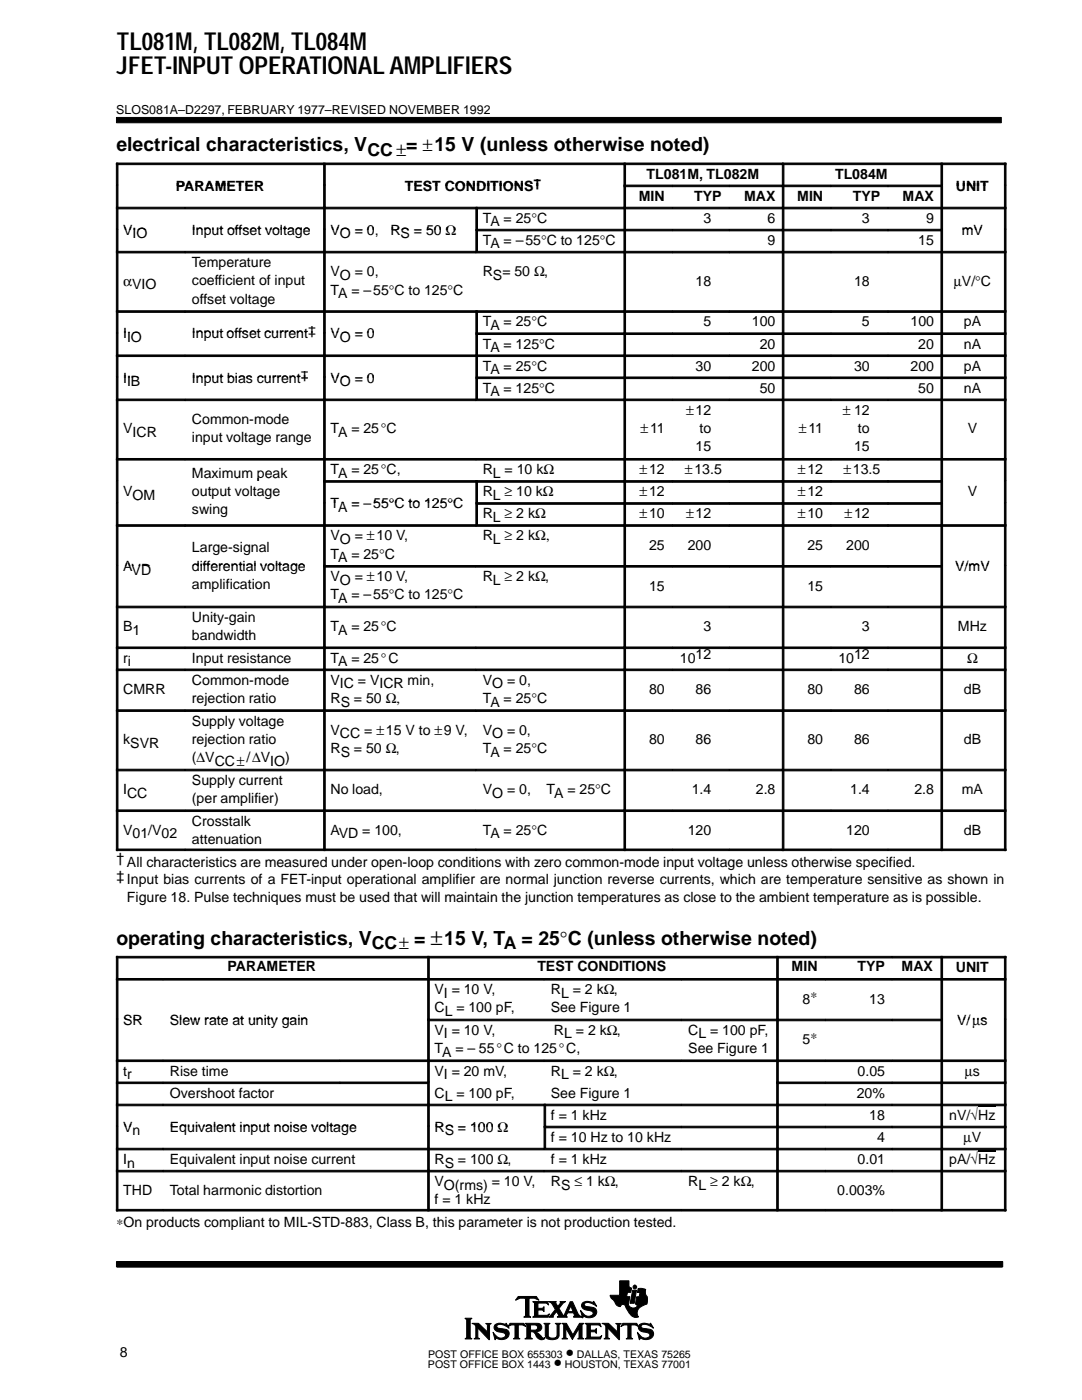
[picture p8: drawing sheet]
<svg xmlns="http://www.w3.org/2000/svg" width="216mm" height="279mm" viewBox="0 0 216 279" stroke-linecap="round" stroke-linejoin="round" font-family="sans-serif">
<g fill="#000" stroke="#000" stroke-width=".2">
<path d="M23.2 23.4h176.6v1.1h-176.6z" fill-rule="evenodd"/>
<path d="M23.4 251.8h176.5v1h-176.5z" fill-rule="evenodd"/>
<path d="M23.2 251.8h176.9v1h-176.9z" fill-rule="evenodd"/>
<path d="M92.8 263.1h1.4l-.4 .4v3.3l.4 .4h-1.4l.3-.4v-3.3z" fill-rule="evenodd"/>
<path d="M94.2 264.1h1.3l1.7 1.6 .1-1.3-.4-.3h1.1l-.3 .3v3l-2.3-2.3-.1 1.8 .4 .3h-1.1l.3-.3v-2.3z" fill-rule="evenodd"/>
<path d="M98.8 264.4l.6-.3 1.4 .2 .2-.2 .6 1a2.38 2.38 0 0 0-2.2-.7l-.2 .1a.37 .37 0 0 0-.1 .4 .37 .37 0 0 0 .4 .2l1.4 .2a.87 .87 0 0 1 .7 1.2 1.63 1.63 0 0 1-2.2 .7l-.4-.1-.2 .3-.4-1.5a1.66 1.66 0 0 0 2.2 1l.3-.4-.4-.5a2.67 2.67 0 0 1-1.8-.7l-.1-.4z" fill-rule="evenodd"/>
<path d="M101.8 264.1h2.7l.4 .6-.7-.3h-.7l-.1 .1v2.3l.3 .4h-1.2l.3-.4v-2.3l-.7-.1-.7 .3z" fill-rule="evenodd"/>
<path d="M103.4 258.7h3.6l.5 .8a2.21 2.21 0 0 0-1.9-.4v3.4l.3 .4h-1.3l.3-.4v-3.2l-.3-.2a2.38 2.38 0 0 0-1.7 .4z" fill-rule="evenodd"/>
<path d="M104.8 264.1h2.5a.8 .8 0 0 1 .8 .6 .8 .8 0 0 1-.5 .9l-.6 .2 1.3 1.2 .4-.1a.51 .51 0 0 1-.8 .5 1.29 1.29 0 0 1-1-.9l-.5-.7h-.4l-.1 .1v.9l.3 .4h-1.5l.4-.4v-2.2z" fill-rule="evenodd"/>
<path d="M106.3 259.8h3l.2 .6-.5-.3h-1.6v1h.8l.3-.3 .1 .9-.4-.3-.8 .1-.1 .9 .2 .1h1.6l.5-.3-.2 .7h-3.1l.4-.3v-2.5z" fill-rule="evenodd"/>
<path d="M108.5 264.1h1.2l-.3 .3v2.1l.3 .4a1.04 1.04 0 0 0 1.5-.4v-2.1l-.4-.3h1.1l-.3 .3-.1 2.4a1.78 1.78 0 0 1-2.3 .4l-.4-.7v-2.1z" fill-rule="evenodd"/>
<path d="M112.1 264.1h.9l1.3 2.2 1.3-2.2h.9l-.4 .3v2.5l.4 .3h-1.2l.2-.3v-1.7l-1.3 2.1-1.3-2.1v1.7l.3 .3h-1.1l.4-.3v-2.5z" fill-rule="evenodd"/>
<path d="M109.5 259.8h1.5l-.1 .3 .4 .6 .5-.6-.1-.3h1.2l-.6 .4-.7 .9 .9 1.5 1.3-2.8h.4l1.1 2.3 .9 .8h-1.7l.1-.5-.2-.4h-1.1l-.3 .6 .2 .3h-2l.3-.4-.5-.7-.6 .8v.3h-.9l1.3-1.6-.7-1.2z" fill-rule="evenodd"/>
<path d="M116.3 260a2.73 2.73 0 0 1 2.1-.1l.1-.2 .5 1-1-.6-.7-.2-.5 .1-.2 .2v.2l.4 .3a2.09 2.09 0 0 1 2 .8 1.02 1.02 0 0 1-.6 1.3l-.8 .2-1-.3-.4 .3-.4-1.5a1.79 1.79 0 0 0 1.9 1.2l.2-.1a.49 .49 0 0 0 .4-.4 .49 .49 0 0 0-.3-.5 2.74 2.74 0 0 1-1.8-.8l-.2-.4z" fill-rule="evenodd"/>
<path d="M116.8 264.1h2.9l.2 .7-.4-.4-1.7 .1v.9l.8 .1 .4-.4v1l-.4-.3h-.8v.9l.1 .1h1.7l.5-.3-.3 .7h-3l.3-.3v-2.5z" fill-rule="evenodd"/>
<path d="M120.1 264.1h1.3l1.7 1.6 .1-1.3-.3-.3h1.1l-.4 .3v3l-2.3-2.3v1.8l.3 .3h-1.1l.4-.3v-2.3z" fill-rule="evenodd"/>
<path d="M124.3 264.1h2.7l.4 .6-.7-.3h-.7l-.1 .1v2.3l.3 .4h-1.2l.3-.4v-2.3l-.7-.1-.7 .3z" fill-rule="evenodd"/>
<path d="M127.6 264.4a2.73 2.73 0 0 1 2.1-.2l.1-.1 .6 1a2.38 2.38 0 0 0-2.2-.7l-.3 .4 .4 .3a2.09 2.09 0 0 1 2.1 .7 1.09 1.09 0 0 1-.9 1.5 2.01 2.01 0 0 1-1.6-.2l-.3 .3-.4-1.5a1.79 1.79 0 0 0 1.8 1.1l.4-.1a.45 .45 0 0 0 .3-.5 .45 .45 0 0 0-.4-.4l-.8-.2a.92 .92 0 0 1-1-.4 .92 .92 0 0 1 .1-1z" fill-rule="evenodd"/>
</g>
<path d="M106 264.4h.7" fill="none" stroke="#000" stroke-width=".2"/>
<path d="M105.9 264.5l.8-.1a.52 .52 0 0 1 .6 .5 .52 .52 0 0 1-.5 .6l-.9-.1z" fill-rule="evenodd" fill="#fff"/>
<path d="M105.9 264.5l.8-.1a.52 .52 0 0 1 .6 .5 .52 .52 0 0 1-.5 .6l-.9-.1z" fill="none" stroke="#000" stroke-width=".2"/>
<path d="M113.9 260.7l.4 1h-.9z" fill-rule="evenodd" fill="#fff"/>
<path d="M113.9 260.7l.4 1h-.9z" fill="none" stroke="#000" stroke-width=".2"/>
<g fill="#000" stroke="#000" stroke-width=".2">
<path d="M23.2 32.5h.3v4.4h-.3z" fill-rule="evenodd"/>
<path d="M23.2 32.5h41.4v.4h-41.4z" fill-rule="evenodd"/>
<path d="M23.2 36.9h.3v4.4h-.3z" fill-rule="evenodd"/>
<path d="M64.6 32.5h.3v4.4h-.3z" fill-rule="evenodd"/>
<path d="M64.6 32.5h59.9v.4h-59.9z" fill-rule="evenodd"/>
<path d="M64.6 36.9h.3v4.4h-.3z" fill-rule="evenodd"/>
<path d="M124.5 32.5h.3v4.4h-.3z" fill-rule="evenodd"/>
<path d="M124.5 32.5h31.6v.4h-31.6z" fill-rule="evenodd"/>
<path d="M124.5 36.9h.3v4.4h-.3z" fill-rule="evenodd"/>
<path d="M124.5 36.9h9.7v.4h-9.7z" fill-rule="evenodd"/>
<path d="M134.2 36.9h11.3v.4h-11.3z" fill-rule="evenodd"/>
<path d="M145.6 36.9h10.5v.4h-10.5z" fill-rule="evenodd"/>
<path d="M156.1 32.5h.3v4.4h-.3z" fill-rule="evenodd"/>
<path d="M156.1 32.5h31.6v.4h-31.6z" fill-rule="evenodd"/>
<path d="M156.1 36.9h.3v4.4h-.3z" fill-rule="evenodd"/>
<path d="M156.1 36.9h9.7v.4h-9.7z" fill-rule="evenodd"/>
<path d="M165.8 36.9h11.4v.4h-11.4z" fill-rule="evenodd"/>
<path d="M177.2 36.9h10.5v.4h-10.5z" fill-rule="evenodd"/>
<path d="M187.8 32.5h.3v4.4h-.3z" fill-rule="evenodd"/>
<path d="M187.8 32.5h12.9v.4h-12.9z" fill-rule="evenodd"/>
<path d="M187.8 36.9h.3v4.4h-.3z" fill-rule="evenodd"/>
<path d="M200.4 32.5h.3v4.4h-.3z" fill-rule="evenodd"/>
<path d="M200.4 36.9h.3v4.4h-.3z" fill-rule="evenodd"/>
<path d="M23.2 41.4h.3v4.3h-.3z" fill-rule="evenodd"/>
<path d="M23.2 41.4h13.7v.3h-13.7z" fill-rule="evenodd"/>
<path d="M23.2 45.8h.3v4.3h-.3z" fill-rule="evenodd"/>
<path d="M23.2 50.2h.3v11.8h-.3z" fill-rule="evenodd"/>
<path d="M23.2 50.2h13.7v.3h-13.7z" fill-rule="evenodd"/>
<path d="M36.9 41.4h27.7v.3h-27.7z" fill-rule="evenodd"/>
<path d="M36.9 50.2h27.7v.3h-27.7z" fill-rule="evenodd"/>
<path d="M64.6 41.4h.3v4.3h-.3z" fill-rule="evenodd"/>
<path d="M64.6 41.4h30.3v.3h-30.3z" fill-rule="evenodd"/>
<path d="M64.6 45.8h.3v4.3h-.3z" fill-rule="evenodd"/>
<path d="M64.6 50.2h.3v11.8h-.3z" fill-rule="evenodd"/>
<path d="M64.6 50.2h30.3v.3h-30.3z" fill-rule="evenodd"/>
<path d="M95 41.4h.3v4.3h-.3z" fill-rule="evenodd"/>
<path d="M95 41.4h29.5v.3h-29.5z" fill-rule="evenodd"/>
<path d="M95 45.8h.3v4.3h-.3z" fill-rule="evenodd"/>
<path d="M95 45.8h29.5v.3h-29.5z" fill-rule="evenodd"/>
<path d="M95 50.2h29.5v.3h-29.5z" fill-rule="evenodd"/>
<path d="M124.5 41.4h.3v4.3h-.3z" fill-rule="evenodd"/>
<path d="M124.5 41.4h9.7v.3h-9.7z" fill-rule="evenodd"/>
<path d="M124.5 45.8h.3v4.3h-.3z" fill-rule="evenodd"/>
<path d="M124.5 45.8h9.7v.3h-9.7z" fill-rule="evenodd"/>
<path d="M124.5 50.2h.3v11.8h-.3z" fill-rule="evenodd"/>
<path d="M124.5 50.2h9.7v.3h-9.7z" fill-rule="evenodd"/>
<path d="M134.2 41.4h11.3v.3h-11.3z" fill-rule="evenodd"/>
<path d="M134.2 45.8h11.3v.3h-11.3z" fill-rule="evenodd"/>
<path d="M134.2 50.2h11.3v.3h-11.3z" fill-rule="evenodd"/>
<path d="M145.6 41.4h10.5v.3h-10.5z" fill-rule="evenodd"/>
<path d="M145.6 45.8h10.5v.3h-10.5z" fill-rule="evenodd"/>
<path d="M145.6 50.2h10.5v.3h-10.5z" fill-rule="evenodd"/>
<path d="M156.1 41.4h.3v4.3h-.3z" fill-rule="evenodd"/>
<path d="M156.1 41.4h9.7v.3h-9.7z" fill-rule="evenodd"/>
<path d="M156.1 45.8h.3v4.3h-.3z" fill-rule="evenodd"/>
<path d="M156.1 45.8h9.7v.3h-9.7z" fill-rule="evenodd"/>
<path d="M156.1 50.2h.3v11.8h-.3z" fill-rule="evenodd"/>
<path d="M156.1 50.2h9.7v.3h-9.7z" fill-rule="evenodd"/>
<path d="M165.8 41.4h11.4v.3h-11.4z" fill-rule="evenodd"/>
<path d="M165.8 45.8h11.4v.3h-11.4z" fill-rule="evenodd"/>
<path d="M165.8 50.2h11.4v.3h-11.4z" fill-rule="evenodd"/>
<path d="M177.2 41.4h10.5v.3h-10.5z" fill-rule="evenodd"/>
<path d="M177.2 45.8h10.5v.3h-10.5z" fill-rule="evenodd"/>
<path d="M177.2 50.2h10.5v.3h-10.5z" fill-rule="evenodd"/>
<path d="M187.8 41.4h.3v4.3h-.3z" fill-rule="evenodd"/>
<path d="M187.8 41.4h12.9v.3h-12.9z" fill-rule="evenodd"/>
<path d="M187.8 45.8h.3v4.3h-.3z" fill-rule="evenodd"/>
<path d="M187.8 50.2h.3v11.8h-.3z" fill-rule="evenodd"/>
<path d="M187.8 50.2h12.9v.3h-12.9z" fill-rule="evenodd"/>
<path d="M200.4 41.4h.3v4.3h-.3z" fill-rule="evenodd"/>
<path d="M200.4 45.8h.3v4.3h-.3z" fill-rule="evenodd"/>
<path d="M200.4 50.2h.3v11.8h-.3z" fill-rule="evenodd"/>
<path d="M23.2 62h.3v4.4h-.3z" fill-rule="evenodd"/>
<path d="M23.2 62h13.7v.3h-13.7z" fill-rule="evenodd"/>
<path d="M23.2 66.4h.3v4.4h-.3z" fill-rule="evenodd"/>
<path d="M23.2 70.8h.3v4.4h-.3z" fill-rule="evenodd"/>
<path d="M23.2 70.8h13.7v.4h-13.7z" fill-rule="evenodd"/>
<path d="M23.2 75.2h.3v4.4h-.3z" fill-rule="evenodd"/>
<path d="M23.2 79.6h.3v11.9h-.3z" fill-rule="evenodd"/>
<path d="M23.2 79.6h13.7v.4h-13.7z" fill-rule="evenodd"/>
<path d="M36.9 62h27.7v.3h-27.7z" fill-rule="evenodd"/>
<path d="M36.9 70.8h27.7v.4h-27.7z" fill-rule="evenodd"/>
<path d="M36.9 79.6h27.7v.4h-27.7z" fill-rule="evenodd"/>
<path d="M64.6 62h.3v4.4h-.3z" fill-rule="evenodd"/>
<path d="M64.6 62h30.3v.3h-30.3z" fill-rule="evenodd"/>
<path d="M64.6 66.4h.3v4.4h-.3z" fill-rule="evenodd"/>
<path d="M64.6 70.8h.3v4.4h-.3z" fill-rule="evenodd"/>
<path d="M64.6 70.8h30.3v.4h-30.3z" fill-rule="evenodd"/>
<path d="M64.6 75.2h.3v4.4h-.3z" fill-rule="evenodd"/>
<path d="M64.6 79.6h.3v11.9h-.3z" fill-rule="evenodd"/>
<path d="M64.6 79.6h30.3v.4h-30.3z" fill-rule="evenodd"/>
<path d="M95 62h.3v4.4h-.3z" fill-rule="evenodd"/>
<path d="M95 62h29.5v.3h-29.5z" fill-rule="evenodd"/>
<path d="M95 66.4h.3v4.4h-.3z" fill-rule="evenodd"/>
<path d="M95 66.4h29.5v.4h-29.5z" fill-rule="evenodd"/>
<path d="M95 70.8h.3v4.4h-.3z" fill-rule="evenodd"/>
<path d="M95 70.8h29.5v.4h-29.5z" fill-rule="evenodd"/>
<path d="M95 75.2h.3v4.4h-.3z" fill-rule="evenodd"/>
<path d="M95 75.2h29.5v.4h-29.5z" fill-rule="evenodd"/>
<path d="M95 79.6h29.5v.4h-29.5z" fill-rule="evenodd"/>
<path d="M124.5 62h.3v4.4h-.3z" fill-rule="evenodd"/>
<path d="M124.5 62h9.7v.3h-9.7z" fill-rule="evenodd"/>
<path d="M124.5 66.4h.3v4.4h-.3z" fill-rule="evenodd"/>
<path d="M124.5 66.4h9.7v.4h-9.7z" fill-rule="evenodd"/>
<path d="M124.5 70.8h.3v4.4h-.3z" fill-rule="evenodd"/>
<path d="M124.5 70.8h9.7v.4h-9.7z" fill-rule="evenodd"/>
<path d="M124.5 75.2h.3v4.4h-.3z" fill-rule="evenodd"/>
<path d="M124.5 75.2h9.7v.4h-9.7z" fill-rule="evenodd"/>
<path d="M124.5 79.6h.3v11.9h-.3z" fill-rule="evenodd"/>
<path d="M124.5 79.6h9.7v.4h-9.7z" fill-rule="evenodd"/>
<path d="M134.2 62h11.3v.3h-11.3z" fill-rule="evenodd"/>
<path d="M134.2 66.4h11.3v.4h-11.3z" fill-rule="evenodd"/>
<path d="M134.2 70.8h11.3v.4h-11.3z" fill-rule="evenodd"/>
<path d="M134.2 75.2h11.3v.4h-11.3z" fill-rule="evenodd"/>
<path d="M134.2 79.6h11.3v.4h-11.3z" fill-rule="evenodd"/>
<path d="M145.6 62h10.5v.3h-10.5z" fill-rule="evenodd"/>
<path d="M145.6 66.4h10.5v.4h-10.5z" fill-rule="evenodd"/>
<path d="M145.6 70.8h10.5v.4h-10.5z" fill-rule="evenodd"/>
<path d="M145.6 75.2h10.5v.4h-10.5z" fill-rule="evenodd"/>
<path d="M145.6 79.6h10.5v.4h-10.5z" fill-rule="evenodd"/>
<path d="M156.1 62h.3v4.4h-.3z" fill-rule="evenodd"/>
<path d="M156.1 62h9.7v.3h-9.7z" fill-rule="evenodd"/>
<path d="M156.1 66.4h.3v4.4h-.3z" fill-rule="evenodd"/>
<path d="M156.1 66.4h9.7v.4h-9.7z" fill-rule="evenodd"/>
<path d="M156.1 70.8h.3v4.4h-.3z" fill-rule="evenodd"/>
<path d="M156.1 70.8h9.7v.4h-9.7z" fill-rule="evenodd"/>
<path d="M156.1 75.2h.3v4.4h-.3z" fill-rule="evenodd"/>
<path d="M156.1 75.2h9.7v.4h-9.7z" fill-rule="evenodd"/>
<path d="M156.1 79.6h.3v11.9h-.3z" fill-rule="evenodd"/>
<path d="M156.1 79.6h9.7v.4h-9.7z" fill-rule="evenodd"/>
<path d="M165.8 62h11.4v.3h-11.4z" fill-rule="evenodd"/>
<path d="M165.8 66.4h11.4v.4h-11.4z" fill-rule="evenodd"/>
<path d="M165.8 70.8h11.4v.4h-11.4z" fill-rule="evenodd"/>
<path d="M165.8 75.2h11.4v.4h-11.4z" fill-rule="evenodd"/>
<path d="M165.8 79.6h11.4v.4h-11.4z" fill-rule="evenodd"/>
<path d="M177.2 62h10.5v.3h-10.5z" fill-rule="evenodd"/>
<path d="M177.2 66.4h10.5v.4h-10.5z" fill-rule="evenodd"/>
<path d="M177.2 70.8h10.5v.4h-10.5z" fill-rule="evenodd"/>
<path d="M177.2 75.2h10.5v.4h-10.5z" fill-rule="evenodd"/>
<path d="M177.2 79.6h10.5v.4h-10.5z" fill-rule="evenodd"/>
<path d="M187.8 62h.3v4.4h-.3z" fill-rule="evenodd"/>
<path d="M187.8 62h12.9v.3h-12.9z" fill-rule="evenodd"/>
<path d="M187.8 66.4h.3v4.4h-.3z" fill-rule="evenodd"/>
<path d="M187.8 66.4h12.9v.4h-12.9z" fill-rule="evenodd"/>
<path d="M187.8 70.8h.3v4.4h-.3z" fill-rule="evenodd"/>
<path d="M187.8 70.8h12.9v.4h-12.9z" fill-rule="evenodd"/>
<path d="M187.8 75.2h.3v4.4h-.3z" fill-rule="evenodd"/>
<path d="M187.8 75.2h12.9v.4h-12.9z" fill-rule="evenodd"/>
<path d="M187.8 79.6h.3v11.9h-.3z" fill-rule="evenodd"/>
<path d="M187.8 79.6h12.9v.4h-12.9z" fill-rule="evenodd"/>
<path d="M200.4 62h.3v4.4h-.3z" fill-rule="evenodd"/>
<path d="M200.4 66.4h.3v4.4h-.3z" fill-rule="evenodd"/>
<path d="M200.4 70.8h.3v4.4h-.3z" fill-rule="evenodd"/>
<path d="M200.4 75.2h.3v4.4h-.3z" fill-rule="evenodd"/>
<path d="M200.4 79.6h.3v11.9h-.3z" fill-rule="evenodd"/>
<path d="M23.2 91.5h.3v4.4h-.3z" fill-rule="evenodd"/>
<path d="M23.2 91.5h13.7v.3h-13.7z" fill-rule="evenodd"/>
<path d="M23.2 95.9h.3v4.4h-.3z" fill-rule="evenodd"/>
<path d="M36.9 91.5h27.7v.3h-27.7z" fill-rule="evenodd"/>
<path d="M64.6 91.5h.3v4.4h-.3z" fill-rule="evenodd"/>
<path d="M64.6 91.5h30.3v.3h-30.3z" fill-rule="evenodd"/>
<path d="M64.6 95.9h.3v4.4h-.3z" fill-rule="evenodd"/>
<path d="M64.6 95.9h30.3v.3h-30.3z" fill-rule="evenodd"/>
<path d="M95 91.5h29.5v.3h-29.5z" fill-rule="evenodd"/>
<path d="M95 95.9h.3v4.4h-.3z" fill-rule="evenodd"/>
<path d="M95 95.9h29.5v.3h-29.5z" fill-rule="evenodd"/>
<path d="M124.5 91.5h.3v4.4h-.3z" fill-rule="evenodd"/>
<path d="M124.5 91.5h9.7v.3h-9.7z" fill-rule="evenodd"/>
<path d="M124.5 95.9h.3v4.4h-.3z" fill-rule="evenodd"/>
<path d="M124.5 95.9h9.7v.3h-9.7z" fill-rule="evenodd"/>
<path d="M134.2 91.5h11.3v.3h-11.3z" fill-rule="evenodd"/>
<path d="M134.2 95.9h11.3v.3h-11.3z" fill-rule="evenodd"/>
<path d="M145.6 91.5h10.5v.3h-10.5z" fill-rule="evenodd"/>
<path d="M145.6 95.9h10.5v.3h-10.5z" fill-rule="evenodd"/>
<path d="M156.1 91.5h.3v4.4h-.3z" fill-rule="evenodd"/>
<path d="M156.1 91.5h9.7v.3h-9.7z" fill-rule="evenodd"/>
<path d="M156.1 95.9h.3v4.4h-.3z" fill-rule="evenodd"/>
<path d="M156.1 95.9h9.7v.3h-9.7z" fill-rule="evenodd"/>
<path d="M165.8 91.5h11.4v.3h-11.4z" fill-rule="evenodd"/>
<path d="M165.8 95.9h11.4v.3h-11.4z" fill-rule="evenodd"/>
<path d="M177.2 91.5h10.5v.3h-10.5z" fill-rule="evenodd"/>
<path d="M177.2 95.9h10.5v.3h-10.5z" fill-rule="evenodd"/>
<path d="M187.8 91.5h.3v4.4h-.3z" fill-rule="evenodd"/>
<path d="M187.8 91.5h12.9v.3h-12.9z" fill-rule="evenodd"/>
<path d="M187.8 95.9h.3v4.4h-.3z" fill-rule="evenodd"/>
<path d="M200.4 91.5h.3v4.4h-.3z" fill-rule="evenodd"/>
<path d="M200.4 95.9h.3v4.4h-.3z" fill-rule="evenodd"/>
<path d="M23.2 100.3h.3v4.4h-.3z" fill-rule="evenodd"/>
<path d="M23.2 104.7h.3v8.1h-.3z" fill-rule="evenodd"/>
<path d="M23.2 104.7h13.7v.3h-13.7z" fill-rule="evenodd"/>
<path d="M23.2 112.9h.3v8.1h-.3z" fill-rule="evenodd"/>
<path d="M36.9 104.7h27.7v.3h-27.7z" fill-rule="evenodd"/>
<path d="M64.6 100.3h.3v4.4h-.3z" fill-rule="evenodd"/>
<path d="M64.6 104.7h.3v8.1h-.3z" fill-rule="evenodd"/>
<path d="M64.6 104.7h30.3v.3h-30.3z" fill-rule="evenodd"/>
<path d="M64.6 112.9h.3v8.1h-.3z" fill-rule="evenodd"/>
<path d="M64.6 112.9h30.3v.3h-30.3z" fill-rule="evenodd"/>
<path d="M95 100.3h.3v4.4h-.3z" fill-rule="evenodd"/>
<path d="M95 100.3h29.5v.3h-29.5z" fill-rule="evenodd"/>
<path d="M95 104.7h29.5v.3h-29.5z" fill-rule="evenodd"/>
<path d="M95 112.9h29.5v.3h-29.5z" fill-rule="evenodd"/>
<path d="M124.5 100.3h.3v4.4h-.3z" fill-rule="evenodd"/>
<path d="M124.5 100.3h9.7v.3h-9.7z" fill-rule="evenodd"/>
<path d="M124.5 104.7h.3v8.1h-.3z" fill-rule="evenodd"/>
<path d="M124.5 104.7h9.7v.3h-9.7z" fill-rule="evenodd"/>
<path d="M124.5 112.9h.3v8.1h-.3z" fill-rule="evenodd"/>
<path d="M124.5 112.9h9.7v.3h-9.7z" fill-rule="evenodd"/>
<path d="M134.2 100.3h11.3v.3h-11.3z" fill-rule="evenodd"/>
<path d="M134.2 104.7h11.3v.3h-11.3z" fill-rule="evenodd"/>
<path d="M134.2 112.9h11.3v.3h-11.3z" fill-rule="evenodd"/>
<path d="M145.6 100.3h10.5v.3h-10.5z" fill-rule="evenodd"/>
<path d="M145.6 104.7h10.5v.3h-10.5z" fill-rule="evenodd"/>
<path d="M145.6 112.9h10.5v.3h-10.5z" fill-rule="evenodd"/>
<path d="M156.1 100.3h.3v4.4h-.3z" fill-rule="evenodd"/>
<path d="M156.1 100.3h9.7v.3h-9.7z" fill-rule="evenodd"/>
<path d="M156.1 104.7h.3v8.1h-.3z" fill-rule="evenodd"/>
<path d="M156.1 104.7h9.7v.3h-9.7z" fill-rule="evenodd"/>
<path d="M156.1 112.9h.3v8.1h-.3z" fill-rule="evenodd"/>
<path d="M156.1 112.9h9.7v.3h-9.7z" fill-rule="evenodd"/>
<path d="M165.8 100.3h11.4v.3h-11.4z" fill-rule="evenodd"/>
<path d="M165.8 104.7h11.4v.3h-11.4z" fill-rule="evenodd"/>
<path d="M165.8 112.9h11.4v.3h-11.4z" fill-rule="evenodd"/>
<path d="M177.2 100.3h10.5v.3h-10.5z" fill-rule="evenodd"/>
<path d="M177.2 104.7h10.5v.3h-10.5z" fill-rule="evenodd"/>
<path d="M177.2 112.9h10.5v.3h-10.5z" fill-rule="evenodd"/>
<path d="M187.8 100.3h.3v4.4h-.3z" fill-rule="evenodd"/>
<path d="M187.8 104.7h.3v8.1h-.3z" fill-rule="evenodd"/>
<path d="M187.8 104.7h12.9v.3h-12.9z" fill-rule="evenodd"/>
<path d="M187.8 112.9h.3v8.1h-.3z" fill-rule="evenodd"/>
<path d="M200.4 100.3h.3v4.4h-.3z" fill-rule="evenodd"/>
<path d="M200.4 104.7h.3v8.1h-.3z" fill-rule="evenodd"/>
<path d="M200.4 112.9h.3v8.1h-.3z" fill-rule="evenodd"/>
<path d="M23.2 121h.3v8.1h-.3z" fill-rule="evenodd"/>
<path d="M23.2 121h13.7v.3h-13.7z" fill-rule="evenodd"/>
<path d="M23.2 129.1h.3v4.4h-.3z" fill-rule="evenodd"/>
<path d="M23.2 129.1h13.7v.3h-13.7z" fill-rule="evenodd"/>
<path d="M23.2 133.5h.3v8.1h-.3z" fill-rule="evenodd"/>
<path d="M23.2 133.5h13.7v.3h-13.7z" fill-rule="evenodd"/>
<path d="M36.9 121h27.7v.3h-27.7z" fill-rule="evenodd"/>
<path d="M36.9 129.1h27.7v.3h-27.7z" fill-rule="evenodd"/>
<path d="M36.9 133.5h27.7v.3h-27.7z" fill-rule="evenodd"/>
<path d="M64.6 121h.3v8.1h-.3z" fill-rule="evenodd"/>
<path d="M64.6 121h30.3v.3h-30.3z" fill-rule="evenodd"/>
<path d="M64.6 129.1h.3v4.4h-.3z" fill-rule="evenodd"/>
<path d="M64.6 129.1h30.3v.3h-30.3z" fill-rule="evenodd"/>
<path d="M64.6 133.5h.3v8.1h-.3z" fill-rule="evenodd"/>
<path d="M64.6 133.5h30.3v.3h-30.3z" fill-rule="evenodd"/>
<path d="M95 121h29.5v.3h-29.5z" fill-rule="evenodd"/>
<path d="M95 129.1h29.5v.3h-29.5z" fill-rule="evenodd"/>
<path d="M95 133.5h29.5v.3h-29.5z" fill-rule="evenodd"/>
<path d="M124.5 121h.3v8.1h-.3z" fill-rule="evenodd"/>
<path d="M124.5 121h9.7v.3h-9.7z" fill-rule="evenodd"/>
<path d="M124.5 129.1h.3v4.4h-.3z" fill-rule="evenodd"/>
<path d="M124.5 129.1h9.7v.3h-9.7z" fill-rule="evenodd"/>
<path d="M124.5 133.5h.3v8.1h-.3z" fill-rule="evenodd"/>
<path d="M124.5 133.5h9.7v.3h-9.7z" fill-rule="evenodd"/>
<path d="M134.2 121h11.3v.3h-11.3z" fill-rule="evenodd"/>
<path d="M134.2 129.1h11.3v.3h-11.3z" fill-rule="evenodd"/>
<path d="M134.2 133.5h11.3v.3h-11.3z" fill-rule="evenodd"/>
<path d="M145.6 121h10.5v.3h-10.5z" fill-rule="evenodd"/>
<path d="M145.6 129.1h10.5v.3h-10.5z" fill-rule="evenodd"/>
<path d="M145.6 133.5h10.5v.3h-10.5z" fill-rule="evenodd"/>
<path d="M156.1 121h.3v8.1h-.3z" fill-rule="evenodd"/>
<path d="M156.1 121h9.7v.3h-9.7z" fill-rule="evenodd"/>
<path d="M156.1 129.1h.3v4.4h-.3z" fill-rule="evenodd"/>
<path d="M156.1 129.1h9.7v.3h-9.7z" fill-rule="evenodd"/>
<path d="M156.1 133.5h.3v8.1h-.3z" fill-rule="evenodd"/>
<path d="M156.1 133.5h9.7v.3h-9.7z" fill-rule="evenodd"/>
<path d="M165.8 121h11.4v.3h-11.4z" fill-rule="evenodd"/>
<path d="M165.8 129.1h11.4v.3h-11.4z" fill-rule="evenodd"/>
<path d="M165.8 133.5h11.4v.3h-11.4z" fill-rule="evenodd"/>
<path d="M177.2 121h10.5v.3h-10.5z" fill-rule="evenodd"/>
<path d="M177.2 129.1h10.5v.3h-10.5z" fill-rule="evenodd"/>
<path d="M177.2 133.5h10.5v.3h-10.5z" fill-rule="evenodd"/>
<path d="M187.8 121h.3v8.1h-.3z" fill-rule="evenodd"/>
<path d="M187.8 121h12.9v.3h-12.9z" fill-rule="evenodd"/>
<path d="M187.8 129.1h.3v4.4h-.3z" fill-rule="evenodd"/>
<path d="M187.8 129.1h12.9v.3h-12.9z" fill-rule="evenodd"/>
<path d="M187.8 133.5h.3v8.1h-.3z" fill-rule="evenodd"/>
<path d="M187.8 133.5h12.9v.3h-12.9z" fill-rule="evenodd"/>
<path d="M200.4 121h.3v8.1h-.3z" fill-rule="evenodd"/>
<path d="M200.4 129.1h.3v4.4h-.3z" fill-rule="evenodd"/>
<path d="M200.4 133.5h.3v8.1h-.3z" fill-rule="evenodd"/>
<path d="M23.2 141.7h.3v11.8h-.3z" fill-rule="evenodd"/>
<path d="M23.2 141.7h13.7v.3h-13.7z" fill-rule="evenodd"/>
<path d="M23.2 153.5h.3v8.1h-.3z" fill-rule="evenodd"/>
<path d="M23.2 153.5h13.7v.3h-13.7z" fill-rule="evenodd"/>
<path d="M36.9 141.7h27.7v.3h-27.7z" fill-rule="evenodd"/>
<path d="M36.9 153.5h27.7v.3h-27.7z" fill-rule="evenodd"/>
<path d="M64.6 141.7h.3v11.8h-.3z" fill-rule="evenodd"/>
<path d="M64.6 141.7h30.3v.3h-30.3z" fill-rule="evenodd"/>
<path d="M64.6 153.5h.3v8.1h-.3z" fill-rule="evenodd"/>
<path d="M64.6 153.5h30.3v.3h-30.3z" fill-rule="evenodd"/>
<path d="M95 141.7h29.5v.3h-29.5z" fill-rule="evenodd"/>
<path d="M95 153.5h29.5v.3h-29.5z" fill-rule="evenodd"/>
<path d="M124.5 141.7h.3v11.8h-.3z" fill-rule="evenodd"/>
<path d="M124.5 141.7h9.7v.3h-9.7z" fill-rule="evenodd"/>
<path d="M124.5 153.5h.3v8.1h-.3z" fill-rule="evenodd"/>
<path d="M124.5 153.5h9.7v.3h-9.7z" fill-rule="evenodd"/>
<path d="M134.2 141.7h11.3v.3h-11.3z" fill-rule="evenodd"/>
<path d="M134.2 153.5h11.3v.3h-11.3z" fill-rule="evenodd"/>
<path d="M145.6 141.7h10.5v.3h-10.5z" fill-rule="evenodd"/>
<path d="M145.6 153.5h10.5v.3h-10.5z" fill-rule="evenodd"/>
<path d="M156.1 141.7h.3v11.8h-.3z" fill-rule="evenodd"/>
<path d="M156.1 141.7h9.7v.3h-9.7z" fill-rule="evenodd"/>
<path d="M156.1 153.5h.3v8.1h-.3z" fill-rule="evenodd"/>
<path d="M156.1 153.5h9.7v.3h-9.7z" fill-rule="evenodd"/>
<path d="M165.8 141.7h11.4v.3h-11.4z" fill-rule="evenodd"/>
<path d="M165.8 153.5h11.4v.3h-11.4z" fill-rule="evenodd"/>
<path d="M177.2 141.7h10.5v.3h-10.5z" fill-rule="evenodd"/>
<path d="M177.2 153.5h10.5v.3h-10.5z" fill-rule="evenodd"/>
<path d="M187.8 141.7h.3v11.8h-.3z" fill-rule="evenodd"/>
<path d="M187.8 141.7h12.9v.3h-12.9z" fill-rule="evenodd"/>
<path d="M187.8 153.5h.3v8.1h-.3z" fill-rule="evenodd"/>
<path d="M187.8 153.5h12.9v.3h-12.9z" fill-rule="evenodd"/>
<path d="M200.4 141.7h.3v11.8h-.3z" fill-rule="evenodd"/>
<path d="M200.4 153.5h.3v8.1h-.3z" fill-rule="evenodd"/>
<path d="M23.2 161.6h.3v8.2h-.3z" fill-rule="evenodd"/>
<path d="M23.2 161.6h13.7v.4h-13.7z" fill-rule="evenodd"/>
<path d="M23.2 169.4h13.7v.4h-13.7z" fill-rule="evenodd"/>
<path d="M36.9 161.6h27.7v.4h-27.7z" fill-rule="evenodd"/>
<path d="M36.9 169.4h27.7v.4h-27.7z" fill-rule="evenodd"/>
<path d="M64.6 161.6h.3v8.2h-.3z" fill-rule="evenodd"/>
<path d="M64.6 161.6h30.3v.4h-30.3z" fill-rule="evenodd"/>
<path d="M64.6 169.4h30.3v.4h-30.3z" fill-rule="evenodd"/>
<path d="M95 161.6h29.5v.4h-29.5z" fill-rule="evenodd"/>
<path d="M95 169.4h29.5v.4h-29.5z" fill-rule="evenodd"/>
<path d="M124.5 161.6h.3v8.2h-.3z" fill-rule="evenodd"/>
<path d="M124.5 161.6h9.7v.4h-9.7z" fill-rule="evenodd"/>
<path d="M124.5 169.4h9.7v.4h-9.7z" fill-rule="evenodd"/>
<path d="M134.2 161.6h11.3v.4h-11.3z" fill-rule="evenodd"/>
<path d="M134.2 169.4h11.3v.4h-11.3z" fill-rule="evenodd"/>
<path d="M145.6 161.6h10.5v.4h-10.5z" fill-rule="evenodd"/>
<path d="M145.6 169.4h10.5v.4h-10.5z" fill-rule="evenodd"/>
<path d="M156.1 161.6h.3v8.2h-.3z" fill-rule="evenodd"/>
<path d="M156.1 161.6h9.7v.4h-9.7z" fill-rule="evenodd"/>
<path d="M156.1 169.4h9.7v.4h-9.7z" fill-rule="evenodd"/>
<path d="M165.8 161.6h11.4v.4h-11.4z" fill-rule="evenodd"/>
<path d="M165.8 169.4h11.4v.4h-11.4z" fill-rule="evenodd"/>
<path d="M177.2 161.6h10.5v.4h-10.5z" fill-rule="evenodd"/>
<path d="M177.2 169.4h10.5v.4h-10.5z" fill-rule="evenodd"/>
<path d="M187.8 161.6h.3v8.2h-.3z" fill-rule="evenodd"/>
<path d="M187.8 161.6h12.9v.4h-12.9z" fill-rule="evenodd"/>
<path d="M187.8 169.4h12.9v.4h-12.9z" fill-rule="evenodd"/>
<path d="M200.4 161.6h.3v8.2h-.3z" fill-rule="evenodd"/>
<path d="M23.2 190.9h.3v4.4h-.3z" fill-rule="evenodd"/>
<path d="M23.2 190.9h62.1v.3h-62.1z" fill-rule="evenodd"/>
<path d="M23.2 195.3h.3v8.1h-.3z" fill-rule="evenodd"/>
<path d="M23.2 195.3h9.3v.3h-9.3z" fill-rule="evenodd"/>
<path d="M32.5 195.3h52.8v.3h-52.8z" fill-rule="evenodd"/>
<path d="M85.3 190.9h.4v4.4h-.4z" fill-rule="evenodd"/>
<path d="M85.3 190.9h69.7v.3h-69.7z" fill-rule="evenodd"/>
<path d="M85.3 195.3h.4v8.1h-.4z" fill-rule="evenodd"/>
<path d="M85.3 195.3h23.2v.3h-23.2z" fill-rule="evenodd"/>
<path d="M108.6 195.3h27.4v.3h-27.4z" fill-rule="evenodd"/>
<path d="M136 195.3h19v.3h-19z" fill-rule="evenodd"/>
<path d="M155 190.9h.3v4.4h-.3z" fill-rule="evenodd"/>
<path d="M155 190.9h9.7v.3h-9.7z" fill-rule="evenodd"/>
<path d="M155 195.3h.3v8.1h-.3z" fill-rule="evenodd"/>
<path d="M155 195.3h9.7v.3h-9.7z" fill-rule="evenodd"/>
<path d="M164.7 190.9h13.3v.3h-13.3z" fill-rule="evenodd"/>
<path d="M164.7 195.3h13.3v.3h-13.3z" fill-rule="evenodd"/>
<path d="M178 190.9h9.7v.3h-9.7z" fill-rule="evenodd"/>
<path d="M178 195.3h9.7v.3h-9.7z" fill-rule="evenodd"/>
<path d="M187.8 190.9h.3v4.4h-.3z" fill-rule="evenodd"/>
<path d="M187.8 190.9h12.9v.3h-12.9z" fill-rule="evenodd"/>
<path d="M187.8 195.3h.3v8.1h-.3z" fill-rule="evenodd"/>
<path d="M187.8 195.3h12.9v.3h-12.9z" fill-rule="evenodd"/>
<path d="M200.4 190.9h.3v4.4h-.3z" fill-rule="evenodd"/>
<path d="M200.4 195.3h.3v8.1h-.3z" fill-rule="evenodd"/>
<path d="M23.2 203.4h.3v8.1h-.3z" fill-rule="evenodd"/>
<path d="M23.2 211.5h.3v4.4h-.3z" fill-rule="evenodd"/>
<path d="M23.2 211.5h9.3v.4h-9.3z" fill-rule="evenodd"/>
<path d="M23.2 215.9h.3v4.4h-.3z" fill-rule="evenodd"/>
<path d="M23.2 215.9h9.3v.4h-9.3z" fill-rule="evenodd"/>
<path d="M32.5 211.5h35.3v.4h-35.3z" fill-rule="evenodd"/>
<path d="M32.5 215.9h35.3v.4h-35.3z" fill-rule="evenodd"/>
<path d="M67.8 211.5h17.5v.4h-17.5z" fill-rule="evenodd"/>
<path d="M67.8 215.9h17.5v.4h-17.5z" fill-rule="evenodd"/>
<path d="M85.3 203.4h.4v8.1h-.4z" fill-rule="evenodd"/>
<path d="M85.3 203.4h50.7v.3h-50.7z" fill-rule="evenodd"/>
<path d="M85.3 211.5h.4v4.4h-.4z" fill-rule="evenodd"/>
<path d="M85.3 211.5h23.2v.4h-23.2z" fill-rule="evenodd"/>
<path d="M85.3 215.9h.4v4.4h-.4z" fill-rule="evenodd"/>
<path d="M108.6 211.5h27.4v.4h-27.4z" fill-rule="evenodd"/>
<path d="M136 203.4h19v.3h-19z" fill-rule="evenodd"/>
<path d="M136 211.5h19v.4h-19z" fill-rule="evenodd"/>
<path d="M155 203.4h.3v8.1h-.3z" fill-rule="evenodd"/>
<path d="M155 203.4h9.7v.3h-9.7z" fill-rule="evenodd"/>
<path d="M155 211.5h.3v4.4h-.3z" fill-rule="evenodd"/>
<path d="M155 211.5h9.7v.4h-9.7z" fill-rule="evenodd"/>
<path d="M155 215.9h.3v4.4h-.3z" fill-rule="evenodd"/>
<path d="M155 215.9h9.7v.4h-9.7z" fill-rule="evenodd"/>
<path d="M164.7 203.4h13.3v.3h-13.3z" fill-rule="evenodd"/>
<path d="M164.7 211.5h13.3v.4h-13.3z" fill-rule="evenodd"/>
<path d="M164.7 215.9h13.3v.4h-13.3z" fill-rule="evenodd"/>
<path d="M178 203.4h9.7v.3h-9.7z" fill-rule="evenodd"/>
<path d="M178 211.5h9.7v.4h-9.7z" fill-rule="evenodd"/>
<path d="M178 215.9h9.7v.4h-9.7z" fill-rule="evenodd"/>
<path d="M187.8 203.4h.3v8.1h-.3z" fill-rule="evenodd"/>
<path d="M187.8 211.5h.3v4.4h-.3z" fill-rule="evenodd"/>
<path d="M187.8 211.5h12.9v.4h-12.9z" fill-rule="evenodd"/>
<path d="M187.8 215.9h.3v4.4h-.3z" fill-rule="evenodd"/>
<path d="M187.8 215.9h12.9v.4h-12.9z" fill-rule="evenodd"/>
<path d="M200.4 203.4h.3v8.1h-.3z" fill-rule="evenodd"/>
<path d="M200.4 211.5h.3v4.4h-.3z" fill-rule="evenodd"/>
<path d="M200.4 215.9h.3v4.4h-.3z" fill-rule="evenodd"/>
<path d="M23.2 220.4h.3v4.3h-.3z" fill-rule="evenodd"/>
<path d="M23.2 220.4h9.3v.3h-9.3z" fill-rule="evenodd"/>
<path d="M23.2 224.8h.3v4.3h-.3z" fill-rule="evenodd"/>
<path d="M23.2 229.2h.3v4.3h-.3z" fill-rule="evenodd"/>
<path d="M23.2 229.2h9.3v.3h-9.3z" fill-rule="evenodd"/>
<path d="M23.2 233.6h.3v8.1h-.3z" fill-rule="evenodd"/>
<path d="M23.2 233.6h9.3v.3h-9.3z" fill-rule="evenodd"/>
<path d="M32.5 220.4h52.8v.3h-52.8z" fill-rule="evenodd"/>
<path d="M32.5 229.2h52.8v.3h-52.8z" fill-rule="evenodd"/>
<path d="M32.5 233.6h52.8v.3h-52.8z" fill-rule="evenodd"/>
<path d="M85.3 220.4h.4v4.3h-.4z" fill-rule="evenodd"/>
<path d="M85.3 220.4h23.2v.3h-23.2z" fill-rule="evenodd"/>
<path d="M85.3 224.8h.4v4.3h-.4z" fill-rule="evenodd"/>
<path d="M85.3 229.2h.4v4.3h-.4z" fill-rule="evenodd"/>
<path d="M85.3 229.2h23.2v.3h-23.2z" fill-rule="evenodd"/>
<path d="M85.3 233.6h.4v8.1h-.4z" fill-rule="evenodd"/>
<path d="M85.3 233.6h23.2v.3h-23.2z" fill-rule="evenodd"/>
<path d="M108.6 220.4h.3v4.3h-.3z" fill-rule="evenodd"/>
<path d="M108.6 220.4h27.4v.3h-27.4z" fill-rule="evenodd"/>
<path d="M108.6 224.8h.3v4.3h-.3z" fill-rule="evenodd"/>
<path d="M108.6 224.8h27.4v.3h-27.4z" fill-rule="evenodd"/>
<path d="M108.6 229.2h27.4v.3h-27.4z" fill-rule="evenodd"/>
<path d="M108.6 233.6h27.4v.3h-27.4z" fill-rule="evenodd"/>
<path d="M136 220.4h19v.3h-19z" fill-rule="evenodd"/>
<path d="M136 224.8h19v.3h-19z" fill-rule="evenodd"/>
<path d="M136 229.2h19v.3h-19z" fill-rule="evenodd"/>
<path d="M136 233.6h19v.3h-19z" fill-rule="evenodd"/>
<path d="M155 220.4h.3v4.3h-.3z" fill-rule="evenodd"/>
<path d="M155 220.4h9.7v.3h-9.7z" fill-rule="evenodd"/>
<path d="M155 224.8h.3v4.3h-.3z" fill-rule="evenodd"/>
<path d="M155 224.8h9.7v.3h-9.7z" fill-rule="evenodd"/>
<path d="M155 229.2h.3v4.3h-.3z" fill-rule="evenodd"/>
<path d="M155 229.2h9.7v.3h-9.7z" fill-rule="evenodd"/>
<path d="M155 233.6h.3v8.1h-.3z" fill-rule="evenodd"/>
<path d="M155 233.6h9.7v.3h-9.7z" fill-rule="evenodd"/>
<path d="M164.7 220.4h13.3v.3h-13.3z" fill-rule="evenodd"/>
<path d="M164.7 224.8h13.3v.3h-13.3z" fill-rule="evenodd"/>
<path d="M164.7 229.2h13.3v.3h-13.3z" fill-rule="evenodd"/>
<path d="M164.7 233.6h13.3v.3h-13.3z" fill-rule="evenodd"/>
<path d="M178 220.4h9.7v.3h-9.7z" fill-rule="evenodd"/>
<path d="M178 224.8h9.7v.3h-9.7z" fill-rule="evenodd"/>
<path d="M178 229.2h9.7v.3h-9.7z" fill-rule="evenodd"/>
<path d="M178 233.6h9.7v.3h-9.7z" fill-rule="evenodd"/>
<path d="M187.8 220.4h.3v4.3h-.3z" fill-rule="evenodd"/>
<path d="M187.8 220.4h12.9v.3h-12.9z" fill-rule="evenodd"/>
<path d="M187.8 224.8h.3v4.3h-.3z" fill-rule="evenodd"/>
<path d="M187.8 224.8h12.9v.3h-12.9z" fill-rule="evenodd"/>
<path d="M187.8 229.2h.3v4.3h-.3z" fill-rule="evenodd"/>
<path d="M187.8 229.2h12.9v.3h-12.9z" fill-rule="evenodd"/>
<path d="M187.8 233.6h.3v8.1h-.3z" fill-rule="evenodd"/>
<path d="M187.8 233.6h12.9v.3h-12.9z" fill-rule="evenodd"/>
<path d="M200.4 220.4h.3v4.3h-.3z" fill-rule="evenodd"/>
<path d="M200.4 224.8h.3v4.3h-.3z" fill-rule="evenodd"/>
<path d="M200.4 229.2h.3v4.3h-.3z" fill-rule="evenodd"/>
<path d="M200.4 233.6h.3v8.1h-.3z" fill-rule="evenodd"/>
<path d="M23.2 241.4h9.3v.3h-9.3z" fill-rule="evenodd"/>
<path d="M32.5 241.4h52.8v.3h-52.8z" fill-rule="evenodd"/>
<path d="M85.3 241.4h23.2v.3h-23.2z" fill-rule="evenodd"/>
<path d="M108.6 241.4h27.4v.3h-27.4z" fill-rule="evenodd"/>
<path d="M136 241.4h19v.3h-19z" fill-rule="evenodd"/>
<path d="M155 241.4h9.7v.3h-9.7z" fill-rule="evenodd"/>
<path d="M164.7 241.4h13.3v.3h-13.3z" fill-rule="evenodd"/>
<path d="M178 241.4h9.7v.3h-9.7z" fill-rule="evenodd"/>
<path d="M187.8 241.4h12.9v.3h-12.9z" fill-rule="evenodd"/>
<path d="M126.2 257.5h.8l-.4 2.6h-.9z" fill-rule="evenodd"/>
<path d="M123.6 255.6h1.9v1.2l.5 .3-.1 .8h-.7l-.2 .9h.7l-.3 1.5 .1 .3a1.11 1.11 0 0 0 1.6 .2l.1-.5-.2 .1-.2-.2 .2-1.4h.5l.2-.9h-.5l.1-.7 .8-.1 .7 .2v1.1a1.75 1.75 0 0 1 .3 1.8l-1.4 .7a1.45 1.45 0 0 0-.3 1.9 1.22 1.22 0 0 1-1.4-.3l-.9-1.2-.4-.9-.5-.1-.4 .5a1.35 1.35 0 0 1-1.3-1.2l-.6-.5-.2-.6h1.9z" fill-rule="evenodd"/>
<circle cx="126.7" cy="256.9" r=".37"/>
</g>
<path d="M195.2 220.8h3.4M195.2 229.6h3.4" fill="none" stroke="#000" stroke-width=".36"/>
<g font-size="4.9">
<text x="23.3" y="9.9">TL081M, TL082M, TL084M</text>
<text x="23.3" y="14.8">JFET-INPUT OPERATIONAL AMPLIFIERS</text>
</g>
<text font-size="4.2" x="86" y="188.5">±15 V, T</text>
<g font-size="3.9">
<text x="23.2" y="30.2">electrical characteristics, V</text>
<text x="23.2" y="188.5">operating characteristics, V</text>
</g>
<g font-size="3.5">
<text x="73.3" y="31.1">CC ±=</text>
<text x="84.4" y="30.2">±15 V (unless otherwise noted)</text>
<text x="74.2" y="189.5">CC± =</text>
<text x="100.6" y="189.5">A = 25°C (unless otherwise noted)</text>
<text x="110.5" y="273.1">•</text>
<text x="112.9" y="271">•</text>
</g>
<g font-size="2.8">
<text x="129" y="35.7">TL081M, TL082M</text>
<text x="166.6" y="35.7">TL084M</text>
<text x="35.1" y="38">PARAMETER</text>
<text x="80.8" y="38">TEST CONDITIONS†</text>
<text x="127.5" y="40.1">MIN</text>
<text x="138.5" y="40.1">TYP</text>
<text x="148.5" y="40.1">MAX</text>
<text x="159.1" y="40.1">MIN</text>
<text x="170.2" y="40.1">TYP</text>
<text x="180.1" y="40.1">MAX</text>
<text x="190.7" y="38">UNIT</text>
<text x="24.6" y="46.9">VIO</text>
<text x="38.3" y="46.9">Input offset voltage</text>
<text x="65.9" y="46.9">VO = 0,</text>
<text x="65.9" y="46.9">VO = 0</text>
<text x="77.9" y="46.9">RS = 50 Ω</text>
<text x="96.3" y="44.5">TA = 25°C</text>
<text x="140.4" y="44.5">3</text>
<text x="153.2" y="44.5">6</text>
<text x="172" y="44.5">3</text>
<text x="184.8" y="44.5">9</text>
<text x="191.9" y="46.9">mV</text>
<text x="38.3" y="53.3">Temperature</text>
<text x="96.3" y="48.9">TA = –55°C to 125°C</text>
<text x="153.2" y="48.9">9</text>
<text x="183.2" y="48.9">15</text>
<text x="24.6" y="57">αVIO</text>
<text x="38.3" y="57">coefficient of input</text>
<text x="65.9" y="55.2">VO = 0,</text>
<text x="65.9" y="58.8">TA = –55°C to 125°C</text>
<text x="96.3" y="55.2">RS= 50 Ω,</text>
<text x="138.8" y="57">18</text>
<text x="170.4" y="57">18</text>
<text x="190.3" y="57">µV/°C</text>
<text x="38.3" y="60.6">offset voltage</text>
<text x="96.3" y="65.1">TA = 25°C</text>
<text x="140.4" y="65.1">5</text>
<text x="150" y="65.1">100</text>
<text x="172" y="65.1">5</text>
<text x="181.7" y="65.1">100</text>
<text x="192.3" y="65.1">pA</text>
<text x="24.6" y="67.5">IIO</text>
<text x="38.3" y="67.5">Input offset current‡</text>
<text x="65.9" y="67.5">VO = 0</text>
<text x="96.3" y="69.6">TA = 125°C</text>
<text x="151.6" y="69.6">20</text>
<text x="183.2" y="69.6">20</text>
<text x="192.3" y="69.6">nA</text>
<text x="24.6" y="76.3">IIB</text>
<text x="38.3" y="76.3">Input bias current‡</text>
<text x="65.9" y="76.3">VO = 0</text>
<text x="96.3" y="74">TA = 25°C</text>
<text x="138.8" y="74">30</text>
<text x="150" y="74">200</text>
<text x="170.4" y="74">30</text>
<text x="181.7" y="74">200</text>
<text x="192.3" y="74">pA</text>
<text x="96.3" y="78.4">TA = 125°C</text>
<text x="136.9" y="82.8">±12</text>
<text x="151.6" y="78.4">50</text>
<text x="168.2" y="82.8">± 12</text>
<text x="183.2" y="78.4">50</text>
<text x="192.3" y="78.4">nA</text>
<text x="24.6" y="86.5">VICR</text>
<text x="38.3" y="84.6">Common-mode</text>
<text x="38.3" y="88.3">input voltage range</text>
<text x="65.9" y="86.5">TA = 25°C</text>
<text x="127.8" y="86.5">±11</text>
<text x="139.6" y="86.4">to</text>
<text x="159.4" y="86.5">±11</text>
<text x="171.2" y="86.4">to</text>
<text x="193.1" y="86.5">V</text>
<text x="38.3" y="95.3">Maximum peak</text>
<text x="65.9" y="94.6">TA = 25°C,</text>
<text x="96.3" y="94.6">RL = 10 kΩ</text>
<text x="127.6" y="94.6">±12</text>
<text x="136.7" y="94.6">±13.5</text>
<text x="138.8" y="90.1">15</text>
<text x="159.2" y="94.6">±12</text>
<text x="168.3" y="94.6">±13.5</text>
<text x="170.4" y="90.1">15</text>
<text x="24.6" y="99">VOM</text>
<text x="38.3" y="99">output voltage</text>
<text x="65.9" y="101.4">TA = –55°C to 125°C</text>
<text x="96.3" y="99">RL ≥ 10 kΩ</text>
<text x="127.6" y="99">±12</text>
<text x="159.2" y="99">±12</text>
<text x="193.1" y="99">V</text>
<text x="38.3" y="102.6">swing</text>
<text x="41.7" y="102.6">i</text>
<text x="65.9" y="107.8">VO = ±10 V,</text>
<text x="96.3" y="103.4">RL ≥ 2 kΩ</text>
<text x="96.3" y="107.8">RL ≥ 2 kΩ,</text>
<text x="127.6" y="103.4">±10</text>
<text x="136.9" y="103.4">±12</text>
<text x="159.2" y="103.4">±10</text>
<text x="168.5" y="103.4">±12</text>
<text x="24.6" y="113.9">AVD</text>
<text x="38.3" y="110.2">Large-signal</text>
<text x="38.3" y="113.9">differential voltage</text>
<text x="65.9" y="111.5">TA = 25°C</text>
<text x="129.5" y="109.7">25</text>
<text x="137.2" y="109.7">200</text>
<text x="161.1" y="109.7">25</text>
<text x="168.9" y="109.7">200</text>
<text x="190.6" y="113.9">V/mV</text>
<text x="38.3" y="117.5">amplification</text>
<text x="65.9" y="116">VO = ±10 V,</text>
<text x="65.9" y="119.6">TA = –55°C to 125°C</text>
<text x="96.3" y="116">RL ≥ 2 kΩ,</text>
<text x="129.5" y="117.9">15</text>
<text x="161.1" y="117.9">15</text>
<text x="24.6" y="126">B1</text>
<text x="38.3" y="124.1">Unity-gain</text>
<text x="65.9" y="126">TA = 25°C</text>
<text x="140.4" y="126">3</text>
<text x="172" y="126">3</text>
<text x="191.1" y="126">MHz</text>
<text x="38.3" y="127.8">bandwidth</text>
<text x="24.6" y="132.3">ri</text>
<text x="38.3" y="132.3">Input resistance</text>
<text x="38.3" y="136.7">Common-mode</text>
<text x="65.9" y="132.3">TA = 25°C</text>
<text x="65.9" y="136.7">VIC = VICR min,</text>
<text x="96.3" y="136.7">VO = 0,</text>
<text x="135.7" y="132.3">1012</text>
<text x="167.3" y="132.3">1012</text>
<text x="193" y="132.3">Ω</text>
<text x="24.6" y="138.5">CMRR</text>
<text x="38.3" y="140.3">rejection ratio</text>
<text x="65.9" y="140.3">RS = 50 Ω,</text>
<text x="96.3" y="140.3">TA = 25°C</text>
<text x="129.5" y="138.5">80</text>
<text x="138.8" y="138.5">86</text>
<text x="161.1" y="138.5">80</text>
<text x="170.4" y="138.5">86</text>
<text x="192.3" y="138.5">dB</text>
<text x="24.6" y="148.5">kSVR</text>
<text x="38.3" y="144.8">Supply voltage</text>
<text x="38.3" y="148.5">rejection ratio</text>
<text x="65.9" y="146.7">VCC = ±15 V to ±9 V,</text>
<text x="96.3" y="146.7">VO = 0,</text>
<text x="129.5" y="148.5">80</text>
<text x="138.8" y="148.5">86</text>
<text x="161.1" y="148.5">80</text>
<text x="170.4" y="148.5">86</text>
<text x="192.3" y="148.5">dB</text>
<text x="38.3" y="152.1">(∆VCC±/∆VIO)</text>
<text x="65.9" y="150.3">RS = 50 Ω,</text>
<text x="96.3" y="150.3">TA = 25°C</text>
<text x="24.6" y="158.5">ICC</text>
<text x="38.3" y="156.7">Supply current</text>
<text x="38.3" y="160.3">(per amplifier)</text>
<text x="65.9" y="158.5">No load,</text>
<text x="96.3" y="158.5">VO = 0,</text>
<text x="109.1" y="158.5">TA = 25°C</text>
<text x="138" y="158.5">1.4</text>
<text x="150.8" y="158.5">2.8</text>
<text x="169.6" y="158.5">1.4</text>
<text x="182.5" y="158.5">2.8</text>
<text x="191.9" y="158.5">mA</text>
<text x="24.6" y="166.6">V01/V02</text>
<text x="38.3" y="164.8">Crosstalk</text>
<text x="65.9" y="166.6">AVD = 100,</text>
<text x="96.3" y="166.6">TA = 25°C</text>
<text x="137.2" y="166.6">120</text>
<text x="168.9" y="166.6">120</text>
<text x="192.3" y="166.6">dB</text>
<text x="23.2" y="172.2">† All characteristics are measured under open-loop conditions with zero common-mode input voltage unless otherwise specified.</text>
<text x="38.3" y="168.4">attenuation</text>
<text x="23.2" y="175.8">‡ Input bias currents of a FET-input operational amplifier are normal junction reverse currents, which are temperature sensitive as shown in</text>
<text x="25.3" y="180">Figure 18. Pulse techniques must be used that will maintain the junction temperatures as close to the ambient temperature as is possible.</text>
<text x="45.4" y="193.8">PARAMETER</text>
<text x="107.2" y="193.8">TEST CONDITIONS</text>
<text x="158" y="193.8">MIN</text>
<text x="171.1" y="193.8">TYP</text>
<text x="179.9" y="193.8">MAX</text>
<text x="190.7" y="194">UNIT</text>
<text x="86.7" y="202.1">CL = 100 pF,</text>
<text x="86.7" y="198.4">VI = 10 V,</text>
<text x="109.9" y="198.4">RL = 2 kΩ,</text>
<text x="109.9" y="202.1">See Figure 1</text>
<text x="160.1" y="200.3">8∗</text>
<text x="173.5" y="200.3">13</text>
<text x="24.6" y="204.5">SR</text>
<text x="33.9" y="204.5">Slew rate at unity gain</text>
<text x="86.7" y="206.5">VI = 10 V,</text>
<text x="110.5" y="206.5">RL = 2 kΩ,</text>
<text x="137.3" y="206.5">CL = 100 pF,</text>
<text x="160.1" y="208.4">5∗</text>
<text x="191" y="204.5">V/µs</text>
<text x="24.6" y="214.7">tr</text>
<text x="33.9" y="214.7">Rise time</text>
<text x="86.7" y="210.2">TA = – 55°C to 125°C,</text>
<text x="86.7" y="214.7">VI = 20 mV,</text>
<text x="109.9" y="214.7">RL = 2 kΩ,</text>
<text x="137.3" y="210.2">See Figure 1</text>
<text x="171.1" y="214.7">0.05</text>
<text x="192.5" y="214.7">µs</text>
<text x="33.9" y="219.1">Overshoot factor</text>
<text x="86.7" y="219.1">CL = 100 pF,</text>
<text x="109.9" y="219.1">See Figure 1</text>
<text x="171" y="219.1">20%</text>
<text x="24.6" y="225.9">Vn</text>
<text x="33.9" y="225.9">Equivalent input noise voltage</text>
<text x="86.7" y="225.9">RS = 100 Ω</text>
<text x="109.9" y="223.5">f = 1 kHz</text>
<text x="109.9" y="227.9">f = 10 Hz to 10 kHz</text>
<text x="173.5" y="223.5">18</text>
<text x="175" y="227.9">4</text>
<text x="189.4" y="223.5">nV/√Hz</text>
<text x="192.3" y="227.9">µV</text>
<text x="24.6" y="232.3">In</text>
<text x="33.9" y="232.3">Equivalent input noise current</text>
<text x="86.7" y="232.3">RS = 100 Ω,</text>
<text x="109.9" y="232.3">f = 1 kHz</text>
<text x="171.1" y="232.3">0.01</text>
<text x="189.4" y="232.3">pA/√Hz</text>
<text x="24.6" y="238.6">THD</text>
<text x="33.9" y="238.6">Total harmonic distortion</text>
<text x="86.7" y="236.7">VO(rms) = 10 V,</text>
<text x="109.9" y="236.7">RS ≤ 1 kΩ,</text>
<text x="137.3" y="236.7">RL ≥ 2 kΩ,</text>
<text x="167.1" y="238.6">0.003%</text>
<text x="23.2" y="244.9">∗On products compliant to MIL-STD-883, Class B, this parameter is not production tested.</text>
<text x="86.7" y="240.4">f = 1 kHz</text>
<text x="23.9" y="270.7">8</text>
</g>
<text font-size="2.5" x="23.2" y="22.7">SLOS081A–D2297, FEBRUARY 1977–REVISED NOVEMBER 1992</text>
<g font-size="2.1">
<text x="85.4" y="273.1">POST OFFICE BOX 1443</text>
<text x="85.4" y="271">POST OFFICE BOX 655303</text>
<text x="112.7" y="273.1">HOUSTON, TEXAS 77001</text>
<text x="115.1" y="271">DALLAS, TEXAS 75265</text>
</g>
</svg>
